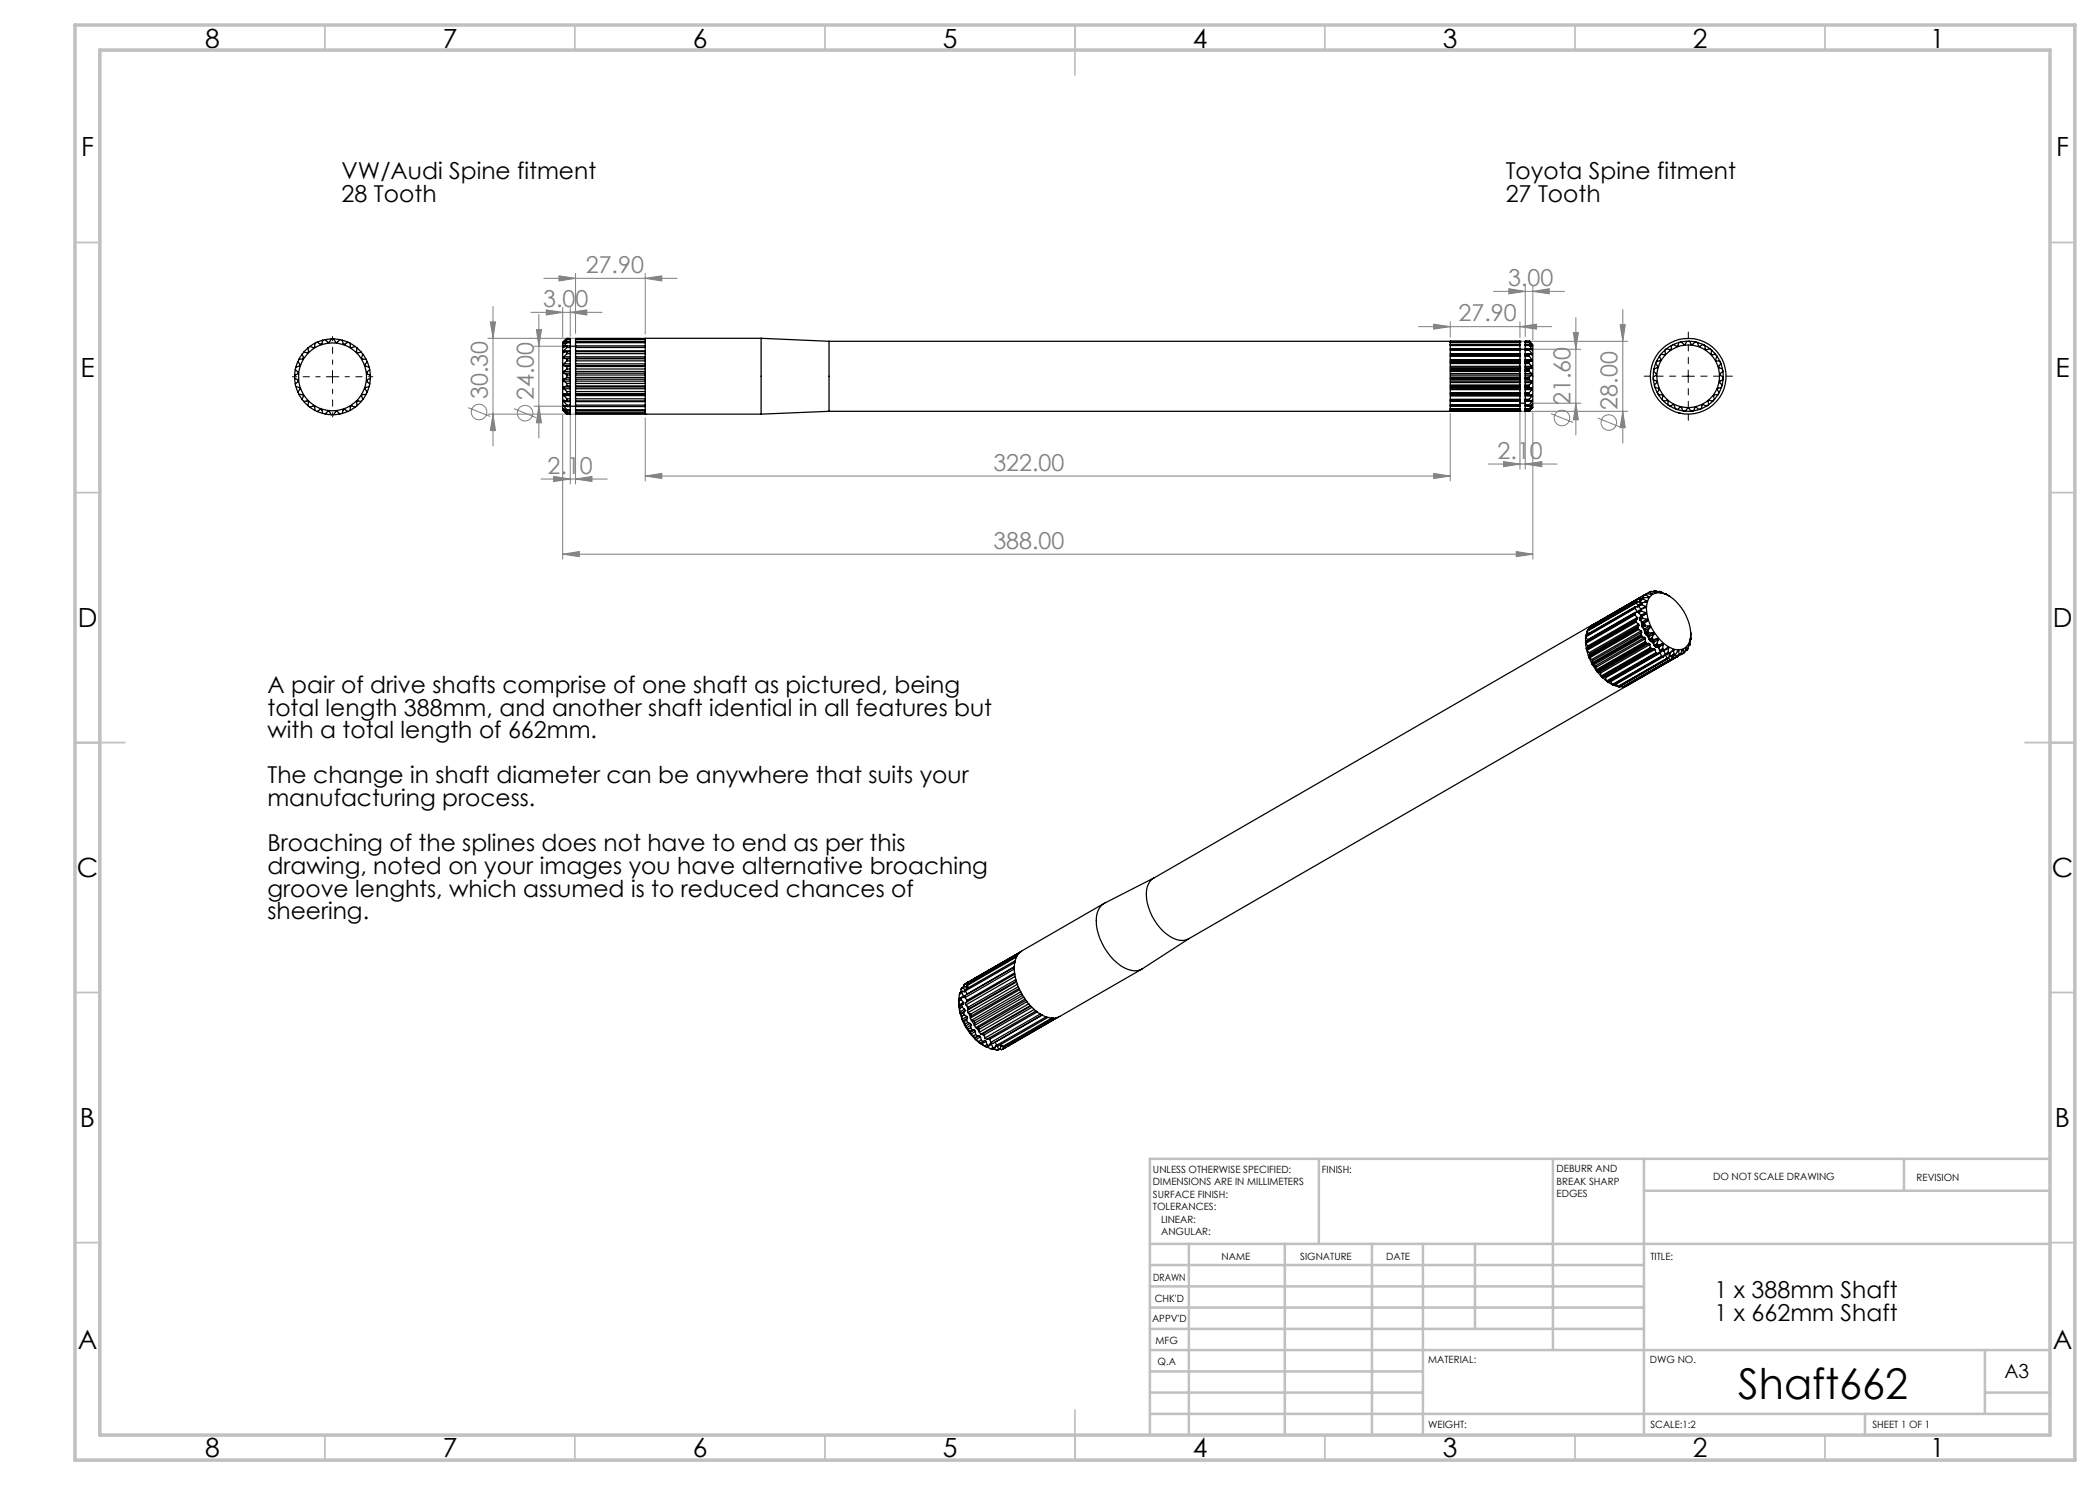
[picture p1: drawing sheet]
<svg xmlns="http://www.w3.org/2000/svg" width="420mm" height="297mm" viewBox="0 0 420 297" stroke-linecap="round" stroke-linejoin="round" font-family="sans-serif">
<g fill="none" stroke="#808080" stroke-width=".2">
<path d="M108.8 55.7h26.6M111.8 55.2l3.3 .5-3.3 .5zM115.1 54.7v12M129 55.7l3.4-.5v1zM129 54.7v12.1M298.7 58.3h14.2M301.8 57.7l3.2 .6-3.2 .5zM305 57.3v10M306.6 58.3l3.2-.6v1.1zM306.6 57.3v10.7M97.6 67.7h30.5M98.1 64.4h1l-.5 3.3z"/>
<path d="M98.6 61.3v27.9M106.2 62.5h14.2M106.8 69.2h6.3M107.3 65.9h1l-.5 3.3zM107.8 62.9v24.7M109.3 62l3.2 .5-3.2 .5zM112.5 61.5v5.9M114.1 70.4v26.4M114.1 62.5l3.3-.5v1zM114.1 61.5v5.8M115.1 70.4v26.4M283.7 65.3h26.6"/>
<path d="M286.7 64.8l3.4 .5-3.4 .5zM290.1 64.3v3.1M291 68.3h34.5M304 65.3l3.3-.5v1zM304 64.3v3.2M304 71v22.8M305 71v22.8M306 69.8h10.2M314.7 66.5h1l-.5 3.3zM315.2 63.5v23.5M324 64.9h1l-.4 3.4zM324.6 61.9v26.7"/>
<path d="M93.6 81.5l4.4 1.8M97.6 82.8h30.5M98.6 82.8l.5 3.3h-1zM102.8 81.7l4.4 1.8M106.8 81.2h6.3M107.8 81.2l.5 3.4h-1zM108.2 95.8h13.3M110.7 95.3l3.4 .5-3.4 .5zM112.5 83v28.8M115.1 95.8l3.3-.5v1zM129 95.2l3.4-.5v1zM129 83.6v12.6"/>
<path d="M129 95.2h161.1M286.7 94.7l3.4 .5-3.4 .5zM290.1 82.7v13.5M291 82.3h34.5M297.6 92.8h13.8M300.7 92.3l3.3 .5-3.3 .5zM305 92.8l3.4-.5v1zM306 80.6h10.2M306.6 82.5v29.3M310.2 82.7l4.4 1.8M315.2 80.6l.5 3.4h-1zM319.5 83.6l4.5 1.8"/>
<path d="M324.6 82.3l.4 3.2h-1zM112.5 110.8l3.4-.5v1zM112.5 110.8h194.1M303.2 110.3l3.4 .5-3.4 .5z"/>
<circle cx="95.8" cy="82.4" r="1.55"/>
<circle cx="105" cy="82.6" r="1.55"/>
<circle cx="312.4" cy="83.6" r="1.56"/>
<circle cx="321.8" cy="84.5" r="1.55"/>
</g>
<path d="M335.2 75.2h-6.4M337.7 72.7v-6.3M337.7 77.7v6.4M340.2 75.2h6.3" fill="none" stroke="#000" stroke-width=".2" stroke-dasharray="15.2 1.3 1.3 1.3" stroke-dashoffset="14"/>
<path d="M64 75.3h-5.5M66.5 72.8v-5.5M66.5 77.8v5.6M69 75.3h5.6" fill="none" stroke="#000" stroke-width=".2" stroke-dasharray="15.2 1.3 1.3 1.3" stroke-dashoffset="14.4"/>
<path d="M65.3 75.3h2.5M66.5 74.1v2.5M336.4 75.2h2.5M337.6 74v2.5" fill="none" stroke="#000" stroke-width=".2"/>
<g fill="none" stroke="#c0c0c0" stroke-width=".35">
<path d="M65 5v5M115 5v5M165 5v5M215 5v10M265 5v5M315 5v5M365 5v5M15 48.5h5M410 48.5h5M15 98.5h5M410 98.5h5M15 148.5h10"/>
<path d="M405 148.5h10M15 198.5h5M410 198.5h5M15 248.5h5M410 248.5h5M65 287v5M115 287v5M165 287v5M215 282v10M265 287v5M315 287v5M365 287v5"/>
</g>
<g fill="none" stroke="#c0c0c0" stroke-width=".5">
<path d="M263.8 231.8v17M310.6 231.8v38.2M328.8 231.8v55.2M328.8 238.2h81.2M380.8 231.8v6.4M410 231.8h-180v55.2M230 248.8h180M230 257.3h98.8M230 253h98.8M237.8 248.8v38.2M257 248.8v38.2M274.4 248.8v38.2"/>
<path d="M284.6 248.8v38.2M295 248.8v17M230 265.8h98.8M230 261.5h98.8M230 278.5h54.6M230 274.3h54.6M230 270h180M397 278.5h13M397 270v12.8M230 282.8h180M373 282.8v4.2"/>
</g>
<path d="M15 5h400v287h-400zM20 10h390v277h-390z" fill="none" stroke="#c0c0c0" stroke-width=".7"/>
<g fill="#808080">
<path d="M115.1 95.8l3.3-.5v1zM110.7 95.3l3.4 .5-3.4 .5zM305 92.8l3.4-.5v1zM300.7 92.3l3.3 .5-3.3 .5z"/>
<path d="M112.5 110.8l3.4-.5v1zM303.2 110.3l3.4 .5-3.4 .5zM129 95.2l3.4-.5v1zM286.7 94.7l3.4 .5-3.4 .5zM286.7 64.8l3.4 .5-3.4 .5zM304 65.3l3.3-.5v1zM301.8 57.7l3.2 .6-3.2 .5zM306.6 58.3l3.2-.6v1.1zM111.8 55.2l3.3 .5-3.3 .5zM129 55.7l3.4-.5v1zM109.3 62l3.2 .5-3.2 .5zM114.1 62.5l3.3-.5v1z"/>
<path d="M324.6 82.3l.4 3.2h-1zM324 64.9h1l-.4 3.4z"/>
<path d="M98.1 64.4h1l-.5 3.3zM98.6 82.8l.5 3.3h-1zM107.3 65.9h1l-.5 3.3zM107.8 81.2l.5 3.4h-1zM314.7 66.5h1l-.5 3.3zM315.2 80.6l.5 3.4h-1z"/>
</g>
<g fill="none" stroke="#000" stroke-width=".25">
<path d="M58.9 75.6l.8 .5-.1 .2-.5 .5M58.9 75.6l.2 1.2M58.9 75.1v.5M59.1 73.9l.6 .7-.8 .5M59.1 73.9l-.2 1.2M59.1 76.8l.1 .5M59.2 77.3l.8 .4-.4 .7M59.2 77.3l.4 1.1M59.2 73.4l-.1 .5M59.6 72.3l.4 .7v.2l-.8 .2M59.6 72.3l-.4 1.1M59.6 78.4l.2 .5"/>
<path d="M59.8 78.9l.9 .2-.3 .8M59.8 78.9l.6 1M59.8 71.9l-.2 .4M60.4 70.8l.3 .9-.9 .2M60.4 70.8l-.6 1.1M60.4 79.9l.3 .4M60.7 70.4l-.3 .4M61.6 69.6l.1 .7-.1 .2-.9-.1M61.6 69.6l-.9 .8M62 69.3l-.4 .3M63 68.6l-.2 .9-.8-.2M63 68.6l-1 .7"/>
<path d="M63.4 68.4l-.4 .2M64.6 68l-.4 .9-.8-.5M64.6 68l-1.2 .4M65.1 67.9l-.5 .1M66.3 67.8l-.5 .7h-.2l-.5-.6M66.3 67.8l-1.2 .1M66.3 67.8h.4M66.7 67.8l.5 .7 .3-.1 .4-.5M66.7 67.8l1.2 .1M67.9 67.9l.5 .1M68.4 68l.4 .9 .8-.5M68.4 68l1.2 .4"/>
<path d="M69.6 68.4l.4 .2M70 68.6l.1 .9 .2 .1 .7-.3M70 68.6l1 .7M71 69.3l.4 .3M71.4 69.6l-.1 .7 .1 .3 .8-.2M71.4 69.6l.8 .8M72.2 70.4l.4 .4M72.6 70.8l-.3 .9 .9 .2M72.6 70.8l.6 1.1M72.6 79.9l-.4 .4M73.2 78.9l-.9 .2 .3 .8M73.2 78.9l-.6 1"/>
<path d="M73.2 71.9l.2 .4M73.4 72.3l-.4 .8 .8 .3M73.4 72.3l.4 1.1M73.4 78.4l-.2 .5M73.8 77.3l-.8 .4 .4 .7M73.8 77.3l-.4 1.1M73.8 73.4l.1 .5M73.9 73.9l-.6 .7 .8 .5M73.9 73.9l.2 1.2M73.9 76.8l-.1 .5M74.1 75.6l-.8 .5 .6 .7M74.1 75.6l-.2 1.2"/>
<path d="M74.1 75.1v.5M112.7 70.2v.2l.7-.1M112.7 71.4l-.1 .2 .2 .1M112.7 72.8l-.1 .2 .2 .1M112.7 74.3l-.1 .2 .2 .1M112.7 75.8l-.1 .2 .2 .2M112.7 77.4l-.1 .1 .2 .2M112.7 78.8l-.1 .1 .2 .2M112.7 68.3l-.1 .1M112.7 69.2h.5M112.7 75.8h1.4M112.7 74.3h1.4"/>
<path d="M112.7 77.4h1.4M112.7 72.8h1.4M112.7 78.8h1.4M112.7 71.4h1.4M112.7 70.2h1.4M112.7 68.6h.3M112.7 68.3h.1M112.8 71.7l.6 .1M112.8 73.1l.6 .2M112.8 74.6l.6 .4M112.8 76.2l.6 .5M112.8 77.7l.6 .6"/>
<path d="M112.8 79.1l.6 .7M112.8 74.6h1.3M112.8 76.2h1.3M112.8 73.1h1.3M112.8 77.7h1.3M112.8 71.7h1.3M112.8 79.1h1.3M113.4 69.2l-.7 .3v-.3M113.4 67.8l-.7 .6M113.4 68.3l-.7 .5v-.2M113.4 67.7l-.9 .8v13.6l.9 .7M113.4 68.5l-.7 .7"/>
<path d="M113.4 67.8v.1M113.4 68.3v.2M113.4 69.2v.3M113.4 70.3v.4M113.4 71.8v.4M113.4 73.3v.5M113.4 75v.5M113.4 76.7v.5M113.4 78.3v.5M113.4 79.8v.4M113.4 69.5l-.7 .7M113.4 70.7l-.7 .7"/>
<path d="M113.4 72.2l-.7 .6M113.4 73.8l-.7 .5M113.4 75.5l-.7 .3M113.4 77.2l-.7 .2M113.4 78.8h-.7M113.4 67.7l-.7 .6M113.4 67.9l-.7 .7M113.4 75h.7M113.4 75.5h.7M113.4 67.7h.7v2.5M113.4 76.7h.7M113.4 77.2h.7"/>
<path d="M113.4 73.8h.7M113.4 73.3h.7M113.4 78.8h.7M113.4 78.3h.7M113.4 71.8h.7M113.4 72.2h.7M113.4 79.8h.7M113.4 70.7h.7M113.4 70.3h.7M113.4 69.5h.7M113.4 69.2h.7M113.4 68.5h.7"/>
<path d="M113.4 68.3h.7M113.4 67.9h.7M113.4 67.8h.7M113.4 67.7h.1M114.1 74.3v.3M114.1 75.8v.4M114.1 72.8v.3M114.1 77.4v.3M114.1 71.4v.3M114.1 78.8v.3M114.1 70.2v.1M114.1 69.2h1"/>
<path d="M114.1 70.3v1.1M114.1 71.7v1.1M114.1 73.1v1.2M114.1 74.6v1.2M114.1 76.2v1.2M114.1 77.7v1.1M114.1 79.1v1.1M115.1 74.3v.3M115.1 75.8v.4M115.1 72.8v.3M115.1 77.4v.3M115.1 71.4v.3"/>
<path d="M115.1 78.8v.3M115.1 70.2v.1M115.1 74.6h13.9M115.1 75h13.9M115.1 70.3v1.1M115.1 71.7v1.1M115.1 73.1v1.2M115.1 74.6v1.2M115.1 76.2v1.2M115.1 77.7v1.1M115.1 79.1v1.1M115.1 75.5h13.9"/>
<path d="M115.1 75.8h13.9M115.1 76.7h13.9M115.1 76.2h13.9M115.1 77.2h13.9M115.1 73.8h13.9M115.1 73.3h13.9M115.1 74.3h13.9M115.1 77.4h13.9M115.1 73.1h13.9M115.1 78.8h13.9M115.1 78.3h13.9M115.1 77.7h13.9"/>
<path d="M115.1 71.8h13.9M115.1 72.2h13.9M115.1 72.8h13.9M115.1 71.7h13.9M115.1 79.8h13.9M115.1 79.1h13.9M115.1 70.7h13.9M115.1 70.3h13.9M115.1 71.4h13.9M115.1 70.2h13.9M115.1 69.5h13.9M115.1 69.2h13.9"/>
<path d="M115.1 68.5h13.9M115.1 68.3h13.9M115.1 67.9h13.9M115.1 67.8h13.9M129 67.9v.4M129 67.8v.1M129 67.7v.1M129 79.8v.4M129 78.8v1M129 78.3v.5M129 77.2v1.1M129 76.7v.5"/>
<path d="M129 75.5v1.2M129 75v.5M129 73.8v1.2M129 73.3v.5M129 72.2v1.1M129 71.8v.4M129 70.7v1.1M129 70.3v.4M129 69.5v.8M129 69.2v.3M129 68.5v.7M129 68.3v.2"/>
<path d="M129 67.7h-13.9v2.5M152.2 67.7h-23.2M152.2 67.7v15.1M152.2 67.7l13.6 .6M165.8 68.3v14M165.8 68.3h138.2M290.1 68.3v.1h13.9M290.1 76.2h13.9M290.1 74.3h13.9M290.1 75h13.9M290.1 78.9h13.9M290.1 75.7h13.9"/>
<path d="M290.1 75.9h13.9M290.1 74.7h13.9M290.1 74h13.9M290.1 78.7h13.9M290.1 72.2h13.9M290.1 73.6h13.9M290.1 76.5h13.9M290.1 77.3h13.9M290.1 77.5h13.9M290.1 77.6h13.9M290.1 73.3h13.9M290.1 72.7h13.9"/>
<path d="M290.1 72.5h13.9M290.1 77.9h13.9M290.1 70.7h13.9M290.1 71.3h13.9M290.1 71.1h13.9M290.1 71.9h13.9M290.1 79.2h13.9M290.1 70.1h13.9M290.1 69.9h13.9M290.1 69.1h13.9M290.1 69h13.9M290.1 68.5h13.9"/>
<path d="M304 68.4h-13.9v.5h13.9M304 68.9v.1M304 69h-13.9v.7h13.9M304 69.7v1M304 70.9v.1M304 71h-13.9v1.2h13.9M304 72.2v.2M304 72.4h-13.9v1.4h13.9M304 73.8v.2M304 75.4v.2M304 75.6h-13.9v1.4h13.9M304 77v.2"/>
<path d="M304 77.2h-13.9v1.3h13.9M304 78.5v.2M304 78.7h-13.9v1.2h13.9M304 79.9v.1M304 74h-13.9v1.4h13.9M304 74.7v.3M304 76.2v.3M304 73.3v.3M304 77.6v.3M304 71.9v.3M304 78.9v.3M304 70.7v.2"/>
<path d="M304 68.4h.1M304 68.3h.1M304 68.3v.6M304 69v.7M304 71v.9M304 72.2h.1M304 72.4v.9M304 73.6v.2M304 74v.7M304 75v.4M304 75.6v.6M304 76.5v.5"/>
<path d="M304 77.2v.4M304 77.9v.6M304 78.7v.2M304 79.2v.7M305 75.4v.2M305 78.9h1.4v.3M305 73.8v.2M305 77v.2M305 74.7v.3M305 72.2v.2M305 76.2v.3M305 73.3v.3"/>
<path d="M305 78.5v.2M305 77.6v.3M305 71.9v.3M305 70.9v.1M305 79.9v.1M305 78.9v.3M305 70.7v.2M305 69.7v1M305 68.9v.1M305 68.4h.1M305 68.3h.1M305 68.3h.9"/>
<path d="M305 76.2h1.4M305 77.2h.9M305 73.8h.9M305 74.3h.9M305 68.4h.9M305 68.9h.9M305 69h.9M305 69.7h.9M305 70.9h.9M305 71h.9M305 72.2h.9M305 72.4h.9"/>
<path d="M305 74h.9M305 75.4h.9M305 75.6h.9M305 77h.9M305 78.5h.9M305 78.7h.9M305 79.9h.9M305 75h1.4M305 68.3v.6M305 69v.7M305 71v.9M305 72.2h.1"/>
<path d="M305 72.4v.9M305 73.6v.2M305 74v.7M305 75v.4M305 75.6v.6M305 76.5v.5M305 77.2v.4M305 77.9v.6M305 78.7v.2M305 79.2v.7M305 75.7h.9M305 75.9h.9"/>
<path d="M305 74.7h1.4M305 72.2h1.4M305 73.6h1.4M305 76.5h1.4M305 77.3h.9M305 77.5h.9M305 77.6h1.4M305 73.3h1.4M305 72.7h.9M305 72.5h.9M305 77.9h1.4M305 70.7h1.4"/>
<path d="M305 71.3h.9M305 71.1h.9M305 71.9h1.4M305 79.2h1.4M305 70.1h.9M305 69.9h.9M305 69.1h.9M305 68.5h.9M305.9 69.8h-15.8v1.1h13.9M305.9 75.4v.2M305.9 79.9v.1M305.9 78.5v.2"/>
<path d="M305.9 77v.2M305.9 73.8v.2M305.9 72.2v.2M305.9 70.9v.1M305.9 69.7v.1M305.9 69.7l.6 .3-.1-.2M305.9 68.9v.1M305.9 68.9l.6 .4-.1-.1M305.9 68.4h.1M305.9 68.4l.6 .6-.1-.1M305.9 68.3h.1M305.9 68.3l.7 .7v12.5l-.1 .1"/>
<path d="M305.9 68.4v.1M305.9 69v.1M305.9 69.8v.3M305.9 71v.3M305.9 72.4v.3M305.9 74v.3M305.9 75.6v.3M305.9 77.2v.3M305.9 78.7v.2M305.9 77.5l.5 .1M305.9 75.9l.5 .3M305.9 74.3l.5 .4"/>
<path d="M305.9 72.7l.5 .6M305.9 71.3l.5 .6M305.9 70.9h.5M305.9 70.1l.5 .6M305.9 69.1l.5 .7M305.9 68.5l.5 .7M305.9 68.3l.5 .6M306 69.8h.4M306.2 69.2h.2M306.4 68.9h.1M306.4 77.6v.3M306.4 76.2v.3"/>
<path d="M306.4 74.7v.3M306.4 73.3v.3M306.4 71.9v.3M306.4 70.7l.1 .2M306.4 75l-.5 .4M306.4 79.2l-.5 .7M306.4 77.9l-.5 .6M306.4 76.5l-.5 .5M306.4 73.6l-.5 .2M306.4 72.2h-.5M306.4 70.9h.1M330.7 75.9l.7 .4-.5 .7"/>
<path d="M330.7 75.4v.5M330.7 75.9l.2 1.1M330.7 74.3l.6 .4v.2l-.6 .5M330.7 74.3v1.1M330.8 73.8l-.1 .5M330.9 77l.1 .5M331 77.5l.8 .3-.3 .7M331 77.5l.5 1M331.1 72.8l-.3 1M331.3 72.2l-.2 .5 .5 .7-.8 .4M331.5 78.5v.2M331.5 78.7l.2 .2 .9 .2-.2 .8"/>
<path d="M331.5 78.7h.1M331.7 79l.7 .9M331.9 71.3l-.6 .9M332.2 70.9l-.3 .4 .2 .8-.8 .1M332.4 79.9l.3 .3 .9-.1v.9M333 70.1l.1 .8h-.9M333 70.1l-.8 .8M333.3 69.7l-.3 .4M334.3 69.1l-1 .6M334.7 68.9l-.4 .2v.7l-.2 .2-.8-.3M335.8 68.5l-.3 .8-.8-.4M335.8 68.5l-1.1 .4"/>
<path d="M336.3 68.4l-.5 .1M337.4 68.3l-1.1 .1M337.9 68.3h-.5l-.5 .7-.6-.6M337.9 68.3l.5 .7 .6-.6 .5 .1M337.9 68.3l1.1 .1M339.5 68.5l.3 .8 .8-.4M339.5 68.5l1 .4M340.6 68.9l.4 .2M341 69.1l.1 .9 .8-.3 .4 .4M341 69.1l.9 .6M342.3 70.1l-.1 .7 .1 .1h.8M342.3 70.1l.8 .8"/>
<path d="M342.9 79.9l-.4 .3M343.1 70.9l.3 .4M343.4 71.3l-.3 .8 .9 .1M343.4 71.3l.6 .9M343.6 78.9l-.9 .1 .2 .9M343.6 78.9l-.7 1M343.8 78.5l-.2 .4M344 72.2l.2 .5M344.2 72.7l-.5 .7 .8 .4 .1 .5M344.2 72.7l.3 1.1M344.3 77.5l-.8 .2 .3 .8M344.3 77.5l-.5 1"/>
<path d="M344.4 77l-.1 .5M344.6 74.3l-.6 .4v.3l.6 .4M344.6 74.3v1.1M344.6 75.4v.5M344.6 75.9l-.7 .4 .5 .7M344.6 75.9l-.2 1.1M60.7 80.3l.9-.1 .1 .2-.1 .7M60.7 80.3l.9 .8M61.6 81.1l.4 .4M62 81.5l.9-.3 .1 .9M62 81.5l1 .6M63 82.1l.4 .2"/>
<path d="M63.4 82.3l.8-.4 .4 .8M63.4 82.3l1.2 .4M64.6 82.7l.5 .1M65.1 82.8l.4-.5 .3-.1 .5 .7M65.1 82.8l1.2 .1M66.3 82.9h.4M67.9 82.8l-.5-.6h-.2l-.5 .7M67.9 82.8l-1.2 .1M68.4 82.7l-.5 .1M69.6 82.3l-.8-.4-.4 .8M69.6 82.3l-1.2 .4M70 82.1l-.4 .2"/>
<path d="M71 81.5l-.8-.3-.1 .1-.1 .8M71 81.5l-1 .6M71.4 81.1l-.4 .4M72.2 80.3l-.8-.1-.1 .2 .1 .7M72.2 80.3l-.8 .8M112.7 80.1l.1 .2M112.7 80.1h.1M112.7 80.1l.7 .1M112.8 81.3l-.2-.2 .8 .2M112.8 81.9l-.2-.2 .8 .5M112.8 82.2l-.2-.1 .8 .6M112.8 82.2h.1"/>
<path d="M112.8 80.3l.6 .7M112.8 81.3l.6 .6M112.8 81.9l.6 .7M112.8 82.2l.6 .6M112.8 80.3h1.3M112.8 81.3h.5M112.8 81.9h.2M113.4 81v.3M113.4 81.9v.3M113.4 82.6v.1M113.4 81h.7M113.4 82.2h.7"/>
<path d="M113.4 80.2h.7M113.4 81.3h.7M113.4 81.9h.7M113.4 82.6h.7M113.4 82.7h.7M113.4 82.8h.1M114.1 80.2v.1M114.1 80.3v2.5h-.7M114.1 81.2h1M115.1 80.2v.1M115.1 80.3v2.5h37.1M115.1 81h13.9"/>
<path d="M115.1 82.2h13.9M115.1 80.2h13.9M115.1 80.3h13.9M115.1 81.3h13.9M115.1 81.9h13.9M115.1 82.6h13.9M115.1 82.7h13.9M129 82.8h.1M129 82.7v.1M129 82.6v.1M129 82.2v.4M129 81.9v.3"/>
<path d="M129 81.3v.6M129 81v.3M129 80.2v.8M165.8 82.3l-13.6 .5M290.1 81.2h13.9M290.1 80.2h13.9M290.1 80h13.9M290.1 80.3h13.9M290.1 81.1h13.9M290.1 81.9h13.9M290.1 81.8h13.9M304 80h-13.9v1h13.9"/>
<path d="M304 81v.1M304 81.1h-13.9v.6h13.9M304 81.7v.1M304 81.8h-13.9v.4h13.9M304 82.2l-13.9 .1M304 82.2h.1M304 82.2l-138.2 .1M304 80.6h1M304 80v1M304 81.1v.6M304 81.8v.4M305 81v.1"/>
<path d="M305 81.7v.1M305 82.2h.1M305 82.2h.9M305 81.2h.9M305 80h.9M305 81h.9M305 81.1h.9M305 81.7h.9M305 81.8h.9M305 80v1M305 81.1v.6M305 81.8v.4"/>
<path d="M305 80.2h.9M305 80.3h1.4M305 81.9h.9M305.9 82.2h.1M305.9 81.7v.1M305.9 81v.1M305.9 80.2l.6-.1-.1 .2M305.9 82.2h-.9M305.9 80v.2M305.9 81.1v.1M305.9 81.8v.1M306.2 81.1h.2"/>
<path d="M306.3 81.5h.1M306.4 81.5l.1-.1-.6 .5M306.4 81.1l.1-.2-.6 .3M306.4 81.5l-.5 .7M306.4 81.1l-.5 .6M306.4 80.3l-.5 .7M306.5 81.6l-.6 .6M332.7 80.3l.9 .7M333.6 81l.4 .2M334 81.2l.8-.3 .2 .8M334 81.2l1 .5M335 81.7l.5 .2 .7-.5 .4 .8"/>
<path d="M335.5 81.9l1.1 .3M335.7 82.6l.5 .1M336.6 82.2h.5l.6-.6 .5 .6M337 82.2h1.2M339.8 81.9l-.7-.5-.4 .8h-.5M339.8 81.9l-1.1 .3M341.3 81.2l-.8-.3-.2 .8-.5 .2M341.3 81.2l-1 .5M341.7 81l-.4 .2M342.5 80.2l-.7-.1-.1 .9M342.5 80.2l-.8 .8M327.8 119.7l.2 .6"/>
<path d="M327.8 119.7l-9.8 5.7M327.9 119.6l-9.8 5.7M328 119.5l-.2 .2M328 119.5l-9.9 5.8M328 119.5l.4 .2M328.1 120l-.1 .1M328.6 119.3v.2M328.6 119.8l.7 .4M328.6 119.1v.1M328.6 119.8l-.6 .3M328.6 119.1l-9.9 5.7M328.7 119.6l-.1 .2"/>
<path d="M328.7 119.6l-.6 .4M328.8 119.5l-.1 .1M328.8 119.5l-.7 .5M328.8 119.1h-.2M328.8 119.1h.1M328.8 119.1l-.2 .2M329.2 118.8l-.6 .5M329.4 118.7l-.3 .3 .6 .3M329.4 118.7l-.6 .4M329.4 118.7l.8 .1M329.7 119.3l-.1 .2h-.8M329.7 119.3l-.2 .2"/>
<path d="M329.9 118.4l.3-.1 1 .2M329.9 118.4l.5 .4M329.9 118.4l-.5 .3M330 119.3a3.2 3.2 0 0 1 4.5 .4 9.5 9.5 0 0 1 3.5 8.2 2.53 2.53 0 0 1-4.1 1.6 9.4 9.4 0 0 1-4.5-8.5l.3-1.2zM330.4 118.8h-.2M330.9 118.1l1.3 .4M330.9 118.1l.3 .4M330.9 118.1l-.4 .3M331.2 118.5h-.1M331.9 118.3l1.1 .5M331.9 118.3l.3 .2M331.9 118.3l-.2 .1"/>
<path d="M332.2 118.5h-.1M333.1 118.7l.1 .1h-.2M333.1 118.7l.9 .6M333.1 118.7l-.1 .1M317.1 128.4l.2 1.3M317.1 128.5v.2M317.1 128.4v.1M317.1 128.7l.5 .5M317.1 127.4l.4 .5M317.2 127.2l-.1 .2M317.2 127.1v.1M317.3 129.8l.4 1.4"/>
<path d="M317.3 129.8v.1M317.3 129.9l.1 .2M317.4 130.1l.5 .4M317.4 126.3l.3 .4M317.5 127.9l.1 .1M317.5 126l-.1 .3M317.6 129.2v.2l-.3 .3M317.7 131.3l.6 1.3M317.7 131.3l.1 .1M317.8 131.4l.1 .2M317.9 130.5v.3M317.9 131.6l.4 .3"/>
<path d="M317.9 130.8l-.2 .4M318 125.4l.1 .3M318.1 125.3l-.1 .1M318.3 131.9l.2 .2M318.4 132.8l.8 1.2M318.4 132.8h.1M318.5 132.8l.1 .3M318.5 132.1l-.2 .5M318.6 124.9l-87.9 50.7a3.8 3.8 0 0 0-1.4 4.1 10.3 10.3 0 0 0 6.1 8.3 2.87 2.87 0 0 0 2.3-.2l97.7-56.4M318.6 133.1l.5 .1M318.7 124.8l-.5 .4M318.7 124.8v.1"/>
<path d="M319.1 133.2l.1 .3M319.2 133.5v.5M319.3 134.1l.9 1.1M319.3 134.1v.1M319.3 134.2l.2 .2M319.5 134.4h.4M319.9 134.4l.2 .2M320.1 134.6l.1 .6M320.3 135.3l1 .9M320.3 135.3l.1 .1M320.4 135.4l.1 .1M320.9 135.4l.2 .2"/>
<path d="M320.9 135.4l-.4 .1M321.1 135.6l.2 .6M321.4 136.3l1 .6M321.4 136.3h.1M322.1 136.2l.1 .1M322.2 136.3l.2 .6M322.6 137l1 .3M322.6 137h.1M323.3 136.8l.3 .5M323.7 137.3l.9 .1M323.7 137.3h.1M324.4 137.1l.2 .3"/>
<path d="M324.7 137.3h.1M325.4 137l.1 .1M325.5 137.1l-.8 .2M327 122.6l-9.9 5.7 .1-1.2M327 122.6v.1M327 122.7l-9.9 5.7M327 123l.4 .5M327 122.7v.3M327 123l-9.9 5.7M327 122.8l-9.9 5.7M327 121.7l.4 .6M327 121.7l-9.9 5.7"/>
<path d="M327.1 121.4l-9.9 5.7M327.1 121.5l-.1 .2M327.1 121.4v.1M327.1 121.5l-9.9 5.7M327.1 121.3l-9.9 5.7 .3-1M327.1 121.3v.1M327.2 124.1l-9.9 5.7M327.2 124.2v.2M327.2 124.1v.1M327.2 124.2l-9.9 5.7M327.2 124.4l.5 .4M327.2 124.4l-9.8 5.7"/>
<path d="M327.3 120.6l.3 .6M327.3 120.6l-9.9 5.7M327.4 120.4l-.1 .2M327.4 120.4l-9.9 5.7M327.4 122.3v.2l-.4 .1M327.4 120.4l-9.9 5.6M327.4 120.4h.1M327.4 122.3l-9.9 5.6M327.4 120.3l-9.8 5.7 .5-.7M327.4 120.3v.1M327.4 123.5l.1 .3M327.4 120.3l.6 .2v-.2"/>
<path d="M327.4 123.5l-9.8 5.7M327.5 123.8l-.4 .2 .1 .1M327.5 123.8l-10.2 5.9M327.6 125.4v.2M327.6 125.4l-9.9 5.8M327.6 121.2v.2l-.5-.1M327.6 121.2l-.3 .2M327.6 125.6l-9.9 5.7M327.6 125.7l.1 .2M327.6 125.6v.1M327.6 125.7l-9.8 5.7M327.7 124.8l.1 .3"/>
<path d="M327.7 124.8l-9.8 5.7M327.7 125.9l.5 .3M327.7 122.6l.5 .5M327.7 125.9l-9.8 5.7M327.7 122.3v.3M327.8 121.2l.4 .6M327.8 125.1l-.2 .3M327.8 125.1l-9.9 5.7M327.8 121.1v.1M327.8 121v.1M327.9 123.5v.2M327.9 123.8l.1 .2"/>
<path d="M327.9 123.7v.1M328 124l.5 .4M328 120.1l.3 .5M328 120.3l-.2 .1M328.1 123v.4M328.2 121.8v.1M328.2 126.9l.1 .2M328.2 123.1v.2M328.2 126.9l-9.9 5.7M328.2 126.2l.1 .3M328.2 124.2l.2 .7M328.2 123.3l-.3 .2"/>
<path d="M328.2 126.2l-9.9 5.7M328.3 121.8v.2M328.3 125l.1 .2M328.3 121.8l-.6 .3v.2M328.3 122.2l.8 .3M328.3 122v.2M328.3 127.1l-9.9 5.7M328.3 127.1l.1 .2M328.3 122.2l-.6 .4M328.3 122l-.6 .3M328.3 120.9l.8 .4M328.3 126.5l-.1 .4"/>
<path d="M328.3 127.1l-9.8 5.7M328.3 126.5l-9.8 5.6M328.3 120.9l-.5 .3M328.4 120.7l-.1 .2M328.4 120.7h.1M328.4 125.2v.1M328.4 125.3l.1 .2M328.4 120.7l-.6 .4M328.4 120.7l-.6 .3M328.4 120.5v.2M328.4 120.5l-.6 .5M328.4 123.2l.1 .2"/>
<path d="M328.4 127.3l.5 .2M328.4 123.2l-.5 .3M328.4 127.3l-9.8 5.8M328.5 124.4v.3M328.5 123.4h.1M328.5 125.5l.5 .3M328.5 123.4l-.6 .3M328.5 123.4v.3M328.5 123.4l-.6 .4M328.5 123.7l.9 .2M328.5 124.7l-.2 .3M328.5 123.7l-.5 .3"/>
<path d="M328.6 125.6l.4 .8M328.9 124.7v.1M328.9 124.7l-.6 .3M328.9 127.5l.2 .2M328.9 126.5l.1 .1M328.9 124.9l.1 .3M328.9 124.8v.1M328.9 124.9l-.5 .4M328.9 124.8l-.5 .4M328.9 127.5l-9.8 5.7M329 125.8l.1 .2M329 125.2h.9"/>
<path d="M329 125.2l-.5 .3M329 126.6l.2 .3M329.1 128.3v.1M329.1 128.3l-9.9 5.7M329.1 127.7v.6M329.1 126l-.2 .5M329.1 127.7l-9.9 5.8M329.1 121.3v.2l-.8 .3M329.1 121.3l-.9 .5M329.1 122.5l.1 .3M329.1 128.4l-9.8 5.7M329.1 128.4l.1 .1"/>
<path d="M329.1 122.5l-.9 .6M329.2 122.8l-.8 .4M329.2 126.9l.5 .2M329.2 122.8l-1 .5M329.2 128.5l.2 .2M329.2 128.5l-9.9 5.7M329.3 127l.5 .7M329.3 120.2l.1 .2-1 .1M329.3 120.2l-.5 .3M329.4 128.7h.4M329.4 128.7l-9.9 5.7M329.4 123.9l.2 .1-.1 .1"/>
<path d="M329.4 123.9l-.9 .5M329.5 124.1l-.6 .6M329.5 124.1l-1 .6M329.5 126.1l.1 .2M329.5 126.1l-.6 .4M329.6 126.3l.1 .3M329.6 126.3l-.6 .3M329.6 126.4l-.5 .3M329.7 127.1l.1 .2M329.7 126.6l-.5 .3M329.8 128.7l.2 .2M329.8 128.7l-9.9 5.7"/>
<path d="M329.8 127.9l.1 .1M329.8 127.3v.6M329.9 125.2l.2 .1v.2M329.9 125.2l-.9 .6M329.9 128l.1 .1M330 128.1l.1 .2M330 128.9l.1 .6M330 128.9l-9.9 5.7M330.1 129.5l.1 .1M330.1 125.5l-.6 .6M330.1 129.5l-9.9 5.7M330.1 125.5l-1 .5"/>
<path d="M330.1 128.3h.4M330.2 129.6l-9.9 5.7M330.2 129.6v.1M330.2 128.3l.6 .5M330.2 129.7l.2 .2M330.2 129.7l-9.8 5.7M330.4 127.6l.1 .1M330.4 127.6l-.6 .3M330.4 129.9l-9.9 5.6M330.5 127.7h.1M330.5 127.7l-.6 .3M330.5 128.3l.2 .2"/>
<path d="M330.5 127.7l.2 .2M330.5 127.7l-.5 .4M330.6 126.5l.2 .1v.2M330.6 126.5l-.9 .1M330.6 126.5l-.9 .6M330.7 127.9l-.6 .4M330.7 128.5l.1 .6M330.8 129.7l.2 .2M330.8 129.7l-.4 .2M330.8 129.7l-9.9 5.7M330.8 129.1l.1 .1M330.8 126.8l-.4 .8"/>
<path d="M330.8 126.8l-1 .5M330.9 129.2l.1 .1M331 129.9l.2 .6M331 129.3l.2 .1M331 129.9l-9.9 5.7M331.2 130.5l.1 .1M331.2 130.5l-9.9 5.7M331.3 130.6l-9.9 5.7M331.3 130.6h.1M331.4 128.8l.1 .1M331.4 129.3l.4 .3M331.4 130.6l.1 .2"/>
<path d="M331.4 128.8l-.6 .3M331.4 130.6l-9.9 5.7M331.5 127.7l.2 .1v.1M331.5 129.3l.2 .2M331.5 128.9l.2 .2M331.5 127.7l-.8 .2M331.5 127.7l-1 .6M331.5 129.3l-.3 .1M331.5 128.9l-.6 .3M331.5 128.9l-.5 .4M331.5 130.8l-9.8 5.7-.2-.2M331.7 127.9l-.3 .9"/>
<path d="M331.7 127.9l-1 .6M331.7 129.1l-.5 .3M331.7 129.5l.2 .6M331.9 130.1l.1 .1M332 130.6l-.2-.1-.3 .3M332 130.6l.3 .6M332 130.2h.1M332 130.6l-9.8 5.7M332.3 131.2l.2 .1M332.3 131.2l-9.9 5.7M332.5 128.7h.1l.1 .2M332.5 128.7l-.8 .4"/>
<path d="M332.5 131.3l-9.9 5.7M332.5 131.3h.1M332.5 128.7l-1 .6M332.5 129.7l.1 .2M332.5 131.3l.2 .1M332.5 129.7l-.6 .4M332.6 129.9h.1M332.6 129.9l-.6 .3M332.7 129.9l.1 .1M332.7 128.9l-.2 .8M332.7 128.9l-1 .6M332.7 129.9l-.6 .3"/>
<path d="M332.7 131.4l-9.9 5.7-.2-.1M332.7 130.1l.1 .1M332.8 130.2l.3 .6M332.8 130l-.5 .3-.2-.1M333.1 131l-.2-.1-.2 .5M333.1 130.8h.1M333.1 131l.3 .6M333.1 131l-.4 .2M333.2 130.8v.1M333.4 131.6l.2 .1M333.4 131.6l-9.8 5.7M333.6 131.7l-9.9 5.6"/>
<path d="M333.6 131.7h.2M333.6 130.5h.2M333.6 130.5l-.5 .3M333.7 129.6l-.1-.1-.8 .5M333.7 129.6l-.1 .9M333.7 129.6l-.9 .6M333.8 130.5v.1M333.8 130.5l-.6 .3M333.8 131.7l-9.9 5.7-.2-.1M333.8 130.6h.2M333.8 130.6l-.6 .3M333.9 130.7l.3 .5"/>
<path d="M334 130.6l-.6 .3h-.2M334 131.2l-.1-.1-.1 .6M334 131.2l.5 .5M334 131.2l-.2 .1M334.2 131.2h.1M334.3 131.2h.1M334.5 131.7h.1M334.5 131.7l-9.9 5.7M334.6 131.7l-9.9 5.6M334.6 131.7h.1M334.6 131.7l-9.8 5.6M334.8 130.8l.1 .1"/>
<path d="M334.8 130.1l-.2-.2-.6 .7M334.8 130.1v.7M334.8 131.1v.5M334.8 130.8l-.6 .4M334.8 130.1l-.6 .3M334.8 131.6l-.2 .1M334.8 131.6l-10 5.7M334.9 130.9h.1M334.9 130.9l-.6 .3M334.9 130.9h.2M334.9 130.9l-.5 .3M335 131l.2 .2"/>
<path d="M335 130.9l.2 .3M335.1 130.9l-.7 .3M335.2 131.2h.2M335.2 131.2l.2 .2M335.4 131.4l-9.9 5.7M335.6 131.1l-.2 .3M335.7 130.2v-.1l-.1 .1-.5 .7M335.7 130.2l.1 .7M335.7 130.2l-.2 .1M335.8 130.9l-.6 .3M336 130.9h-.2M336 130.9l-.6 .3"/>
<path d="M336.1 130.9h.1M336.1 130.8l-.1 .1M336.1 130.8l-.7 .4M336.6 130h-.2l-.3 .8M336.6 130l.1 .6M336.6 130l-.2 .1M336.7 130.6l-.6 .3M336.7 130.6l-.5 .3M337.3 129.5l-.4 1-.2 .1M337.3 129.5l.1 .5M337.3 129.5h-.1M337.4 130l-.4 .2"/>
<path d="M337.5 129.9l-.1 .1M337.5 129.9h.1M337.8 128.7h.1M337.8 128.7l-.3 1.2M337.8 128.7l.1 .4M337.9 129.1l-.2 .1M338.1 127.7l-.2 1.4M338.1 127.7h.1M338.1 127.7l.1 .2M338.1 126.5l.1 1.4M338.2 127.9l-.1 .1M230.8 175.6l-9.9 5a4 4 0 0 0-1.6 4.4 11.6 11.6 0 0 0 6.2 8.8 3.2 3.2 0 0 0 3-.1l9.3-6"/>
<path d="M191.8 199.9l-.1 .5M191.8 199.7v.1M191.9 198.9l-.1 .8M192.2 197.8l-.1 .7M192.3 200l.4 .5M192.3 199.5v.5M192.3 199.5l-.5 .3v1.2M192.3 200l-.5 .2M192.3 198.6l.4 .6M192.3 198.6l-.4 .3M192.4 198.3l-.1 .3M192.4 198.3l-.5 .2v.4"/>
<path d="M192.7 199.2v.3h-.4M192.7 197.5l.3 .7M192.7 199.2l-.9 .5M192.7 197.5l-.5 .3M192.8 197l-.1 .3M192.9 197.2l.5 .3 .1-.2M192.9 197.2l-.2 .3M192.9 197.2l-.5 .3-.2 .3M193 198.2v.2l-.6-.1M193 198.2l-.3 .1M193 199.5l.4 .6M193.1 198.2l.4 .6"/>
<path d="M193.3 196.7l.2 .6M193.3 196.7l-.5 .3M193.4 200v.4M193.5 198.8h.1M193.5 197.1l.2 .5M193.5 197.3l-.2 .1M193.5 196.5l-.2 .2M193.5 196.5l.3 .2M193.5 196.5l-.7 .5M194.1 196.2v.3M194.1 196.1v.1M194.1 196.1h.1"/>
<path d="M194.1 196.1l-.5 .4M194.9 195.7h.1M202.8 193.8l.2 1M202.8 193.4v.4M202.8 193.8l-9.8 5.7M202.8 193.4l-9.8 5.7v.4M202.8 193.4l-9.3 5.4M202.9 194.6l-9.5 5.5M203 194.8v.5M203 192.5l-.2 .9M203 194.8l-9.9 5.8 .1 .4M203 192.5l-9.9 5.7"/>
<path d="M203 195.3l.3 1.1M203 192.2v.3M203 195.3l-9.8 5.7M203 192.2l-9.8 5.6-.1 .4M203.2 195.9l-9.6 5.5M203.3 196.2l-9.6 5.6M203.3 196.4l.2 .4M203.3 191.4l-.3 .8M203.3 196.4l-9.8 5.7M203.3 191.4l-9.8 5.7M203.5 196.8l.4 1.1M203.5 191.1l-.2 .3"/>
<path d="M203.5 196.8l-9.9 5.7M203.5 191.1l-9.9 5.7-.1 .3M203.7 197.3l-9.6 5.5M203.8 197.7l-9.6 5.5M203.9 197.9l.3 .5M203.9 190.5l-.4 .6M203.9 197.9l-9.8 5.7M203.9 190.5l-9.8 5.7M204.2 198.4l.6 1M204.2 190.4l-.3 .1M204.2 198.4l-9.9 5.7M204.2 190.4l-10.1 5.8"/>
<path d="M204.3 198.8l-9.5 5.5M204.5 199.1l-9.6 5.5M204.8 199.4l.2 .4M204.8 199.4l-9.9 5.7M205 199.8l.7 1M205 199.8l-9.8 5.7M220.8 180.7l-16.6 9.7M228.4 193.8l-16.7 9.6M191.7 200.7a10.3 10.3 0 0 0 5.7 8.7M191.8 201v.3M191.8 201.3h.1M191.9 201.3h-.1"/>
<path d="M191.9 201.3v.4M191.9 201.7l.1 .7M192 202.4l.1 .3M192.1 202.7l.1 .1M192.2 202.8l.2 .4M192.3 201l.1 .4M192.3 201l-.4 .3M192.4 203.2v.6M192.4 203.8l.2 .3M192.4 201.4l.5 .5M192.4 201.4l-.5 .3M192.6 204.1l.2 .2"/>
<path d="M192.7 200.5l.1 .3-.5 .2M192.7 200.5l-.9 .5M192.7 202.5l.2 .4M192.7 202.5l-.5 .3M192.8 204.3l.2 .5M192.9 202.9l.5 .4M192.9 202.9l-.5 .3M192.9 201.9l.1 .3M192.9 201.9l-.9 .5M193 202.2l-.3 .3M193 202.2l-.9 .5M193 204.8l.1 .4"/>
<path d="M193.1 205.2l.2 .4M193.2 201l.4 .4M193.3 205.6l.3 .2M193.3 204l.2 .5M193.3 204l-.5 .3M193.4 203.3l.1 .3M193.4 203.3l-1 .5M193.4 200.1l.1 .2M193.4 201.2l.2 .8M193.5 202.1l.1 .4M193.5 203.6l-.9 .5M193.5 203.6l-.2 .4"/>
<path d="M193.5 204.5l.5 .2M193.5 204.5l-.5 .3M193.6 202.5l.5 .3M193.6 201.4l.1 .4M193.6 205.8l.3 .4M193.7 201.8l-.2 .3M193.7 202.6l.4 .9M193.9 206.2l.1 .3M194 206.5l.2 .3M194 204.7l.2 .3M194 204.7l-.9 .5M194.1 203.6l.2 .5"/>
<path d="M194.1 202.8l.1 .4M194.1 205.5l.3 .4M194.1 205.5l-.5 .3M194.2 206.8l.5 .3M194.2 205l-.1 .5M194.2 205l-.9 .6M194.2 203.2l-.1 .4M194.3 204.1l.5 .2M194.3 204.1l.6 .9M194.4 205.9l.5 .1M194.4 205.9l-.5 .3M194.7 207.1l.3 .4"/>
<path d="M194.8 204.3l.1 .3M194.9 206l.2 .3M194.9 205.1l.3 .4M194.9 206l-.9 .5M194.9 207.7l.3 .2M194.9 204.6v.5M195 207.5l-.1 .2M195.1 206.3v.6M195.1 206.3l-.9 .5M195.1 206.9l.3 .4M195.1 206.9l-.4 .2M195.2 205.5l.4 .1"/>
<path d="M195.2 207.9l.6 .4M195.2 205.5l.7 .8M195.4 207.3l-.4 .2M195.6 205.6l.2 .3M195.8 208.3l.3 .3M195.8 205.9l.1 .5M195.9 207.1l.2 .3M195.9 207.1l-1 .6M195.9 206.4l.3 .4M195.9 207.1l-.5 .2M196.1 208.6h-.1l.3 .2M196.1 207.4l-.9 .5"/>
<path d="M196.1 207.4l.2 .6M196.3 208l.3 .3M196.3 208l-.5 .3M196.3 208.8l.7 .4M196.4 206.8l.5 .5M196.6 206.7l.2 .3M196.6 206.7l-.4 .1M196.6 208.3l-.5 .3M196.8 207l.2 .6M197.2 208.3l-.2-.2-.4 .2M197.2 208.3l-.9 .5M197.2 208.3l.2 .6"/>
<path d="M197.4 209.4l.8 .4M197.4 208.9l.4 .2M197.4 208.9l-.4 .3M197.6 207.7l.3 .2M197.7 207.6l.2 .3M197.8 209.1l-.5 .3-.3-.2M197.9 207.9l.3 .6M198.3 208.9l-.3-.2-.2 .4M198.3 208.9l-.9 .5M198.3 208.9l.3 .6M198.6 209.5l.4 .1M198.6 209.5l-.4 .3"/>
<path d="M198.6 209.8l.7 .2M199 209.6l-.5 .3-.3-.1M199 208.4v.1M199 208.5l.4 .6M199.4 209.2l-.3-.1-.1 .5M199.4 209.2l.4 .6M199.4 209.2l-.4 .2M199.8 209.8h.3M199.8 209.8l-.5 .2M200 209.8l.3 .1M200.1 209.8l-.5 .2h-.3M200.2 208.9l.3 .4"/>
<path d="M200.3 209.2h-.2v.6M200.3 209.2l.5 .5M200.3 209.2l-.2 .1M200.8 209.7l-.5 .2M201 209.2l.1 .3M201.1 209.5l-.3 .2M201.1 209.5l-.8 .4M201.4 209l.1 .2M201.6 209.2h.1M201.7 209.2l-.6 .3M201.8 209.2h-.1M205.2 200.1l-9.6 5.5"/>
<path d="M205.4 200.3l-9.6 5.6M205.7 200.8l.4 .3M205.7 200.8l-9.8 5.6M206.1 201.1l.7 .8M206.1 201.1l-9.9 5.7M206.1 201.2l-9.5 5.5M206.4 201.5l-9.6 5.5M206.8 201.9l.4 .3M206.8 201.9l-9.8 5.7M207.2 202.2l.8 .6M207.2 202.2l-9.9 5.7-.3-.3M207.4 202.4l-9.5 5.5"/>
<path d="M208 202.8l.4 .2M208 202.8l-9.8 5.7M208.4 203l.8 .4M208.4 203l-9.9 5.7-.3-.2M208.5 203l-9.5 5.5M209.2 203.4l.4 .1M209.2 203.4l-9.8 5.7M209.6 203.5l.8 .1M209.6 203.5l-9.9 5.7-.3-.1M210.4 203.6h.3M210.4 203.6l-9.9 5.7M210.7 203.6l-9.9 5.7h-.3"/>
<path d="M211.4 203.5l-.7 .1M211.4 203.5l-9.9 5.7M211.7 203.4l-.3 .1M211.7 203.4l-10.2 5.8"/>
<circle cx="66.5" cy="75.4" r="6.8"/>
<circle cx="337.6" cy="75.3" r="6.3"/>
<circle cx="337.6" cy="75.2" r="7.6"/>
</g>
<text font-size="8.5" x="347.6" y="279.7">Shaft662</text>
<g font-size="5.3">
<text x="41" y="9.5">8</text>
<text x="88.5" y="9.5">7</text>
<text x="138.5" y="9.5">6</text>
<text x="188.5" y="9.5">5</text>
<text x="238.5" y="9.5">4</text>
<text x="288.5" y="9.5">3</text>
<text x="338.5" y="9.5">2</text>
<text x="386" y="9.5">1</text>
<text x="16.2" y="31.2">F</text>
<text x="411.2" y="31.2">F</text>
<text x="16.1" y="75.5">E</text>
<text x="411.1" y="75.5">E</text>
<text x="15.5" y="125.5">D</text>
<text x="410.5" y="125.5">D</text>
<text x="15.4" y="175.5">C</text>
<text x="410.4" y="175.5">C</text>
<text x="16" y="225.5">B</text>
<text x="411" y="225.5">B</text>
<text x="15.5" y="269.8">A</text>
<text x="410.5" y="269.8">A</text>
<text x="41" y="291.5">8</text>
<text x="88.5" y="291.5">7</text>
<text x="138.5" y="291.5">6</text>
<text x="188.5" y="291.5">5</text>
<text x="238.5" y="291.5">4</text>
<text x="288.5" y="291.5">3</text>
<text x="338.5" y="291.5">2</text>
<text x="386" y="291.5">1</text>
</g>
<g font-size="4.7">
<text x="68.3" y="35.8">VW/Audi Spine fitment</text>
<text x="301.1" y="35.8">Toyota Spine fitment</text>
<text x="68.3" y="40.4">28 Tooth</text>
<text x="301.1" y="40.4">27 Tooth</text>
<text x="53.5" y="138.6">A pair of drive shafts comprise of one shaft as pictured, being</text>
<text x="53.5" y="143.1">total length 388mm, and another shaft idential in all features but</text>
<text x="53.5" y="147.6">with a total length of 662mm.</text>
<text x="53.5" y="156.7">The change in shaft diameter can be anywhere that suits your</text>
<text x="53.5" y="161.2">manufacturing process.</text>
<text x="53.5" y="170.3">Broaching of the splines does not have to end as per this</text>
<text x="53.5" y="174.8">drawing, noted on your images you have alternative broaching</text>
<text x="53.5" y="179.3">groove lenghts, which assumed is to reduced chances of</text>
<text x="53.5" y="183.8">sheering.</text>
<text x="342.9" y="259.6">1 x 388mm Shaft</text>
<text x="342.9" y="264.1">1 x 662mm Shaft</text>
</g>
<g font-size="4.7" fill="#808080">
<text x="117.2" y="54.6">27.90</text>
<text x="301.6" y="57.2">3.00</text>
<text x="108.6" y="61.4">3.00</text>
<text x="291.7" y="64.3">27.90</text>
<text x="97.5" y="79.8" transform="rotate(-90 97.5 79.8)">30.30</text>
<text x="106.7" y="80.1" transform="rotate(-90 106.7 80.1)">24.00</text>
<text x="314.1" y="81" transform="rotate(-90 314.1 81)">21.60</text>
<text x="323.5" y="81.9" transform="rotate(-90 323.5 81.9)">28.00</text>
<text x="109.5" y="94.8">2.10</text>
<text x="198.7" y="94.2">322.00</text>
<text x="299.5" y="91.8">2.10</text>
<text x="198.7" y="109.8">388.00</text>
</g>
<text font-size="3.9" x="400.9" y="275.5">A3</text>
<g font-size="2">
<text x="230.6" y="234.6">UNLESS OTHERWISE SPECIFIED:</text>
<text x="230.6" y="237.1">DIMENSIONS ARE IN MILLIMETERS</text>
<text x="230.6" y="239.6">SURFACE FINISH:</text>
<text x="264.4" y="234.6">FINISH:</text>
<text x="311.3" y="234.5">DEBURR AND</text>
<text x="311.3" y="237">BREAK SHARP</text>
<text x="311.3" y="239.5">EDGES</text>
<text x="342.6" y="236">DO NOT SCALE DRAWING</text>
<text x="383.3" y="236.2">REVISION</text>
<text x="230.6" y="242.1">TOLERANCES:</text>
<text x="232.2" y="244.6">LINEAR:</text>
<text x="232.2" y="247.1">ANGULAR:</text>
<text x="244.3" y="252">NAME</text>
<text x="260" y="251.9">SIGNATURE</text>
<text x="277.2" y="251.9">DATE</text>
<text x="330.1" y="251.9">TITLE:</text>
<text x="230.6" y="256.1">DRAWN</text>
<text x="230.9" y="260.3">CHK'D</text>
<text x="230.4" y="264.4">APPV'D</text>
<text x="231.1" y="268.8">MFG</text>
<text x="231.5" y="273">Q.A</text>
<text x="285.6" y="272.5">MATERIAL:</text>
<text x="330" y="272.5">DWG NO.</text>
<text x="285.6" y="285.5">WEIGHT:</text>
<text x="330.1" y="285.6">SCALE:1:2</text>
<text x="374.5" y="285.6">SHEET 1 OF 1</text>
</g>
</svg>
